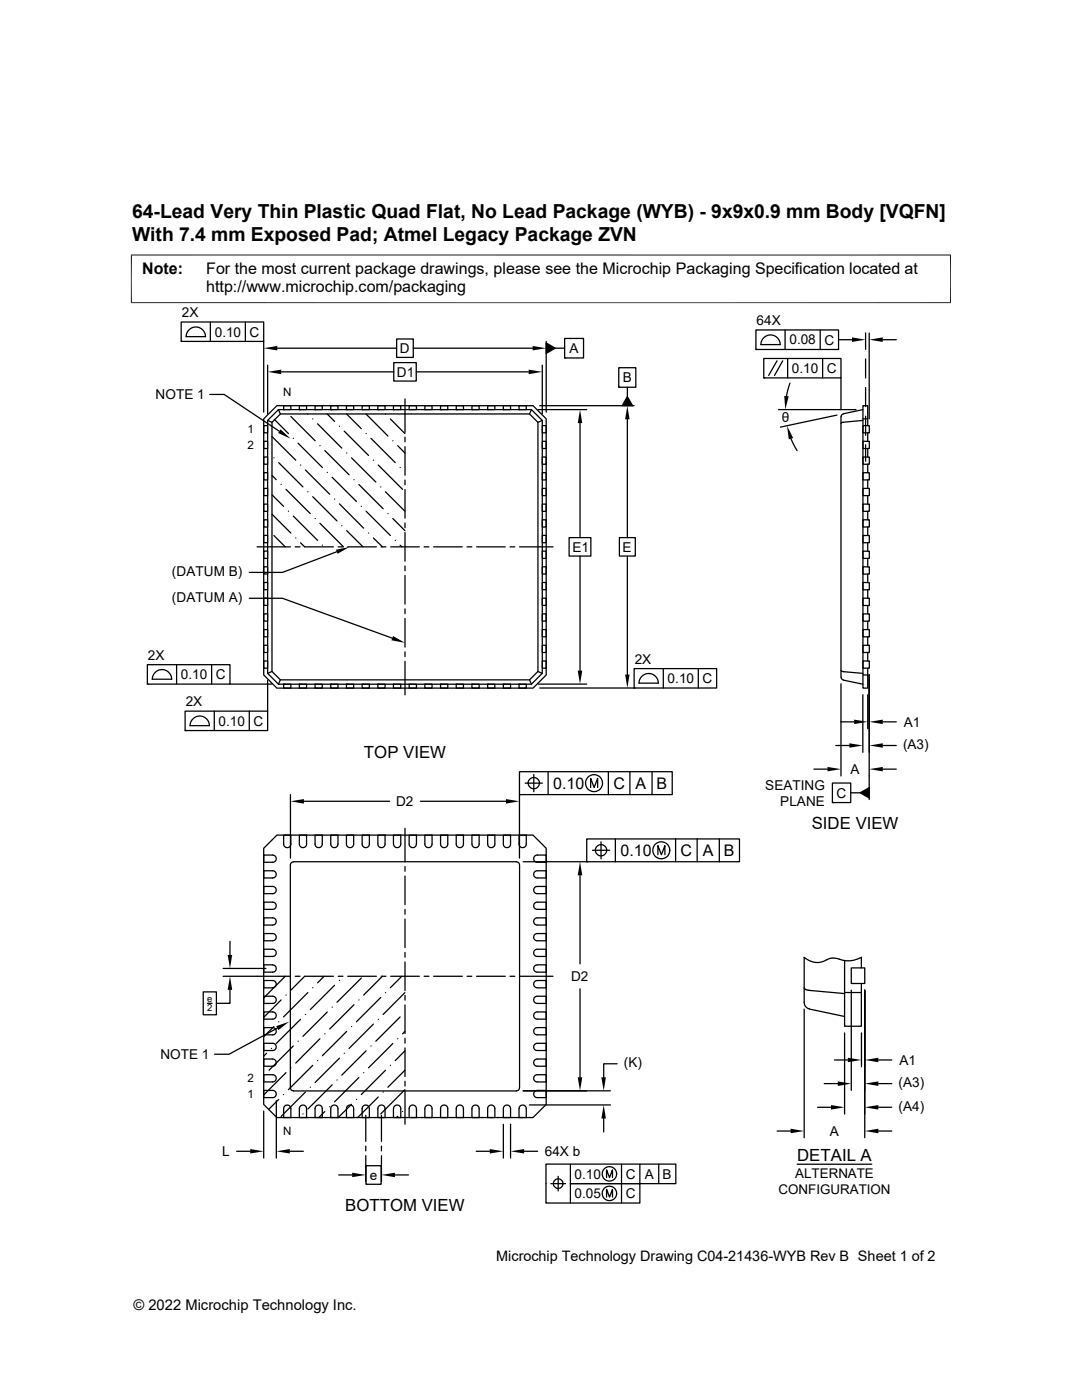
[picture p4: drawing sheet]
<svg xmlns="http://www.w3.org/2000/svg" width="216mm" height="279mm" viewBox="0 0 216 279" stroke-linecap="round" stroke-linejoin="round" font-family="sans-serif">
<g fill="none" stroke="#000" stroke-width=".25">
<path d="M36.2 64.3h16.4v3.8h-16.4zM36.2 68.1h.1M37.1 67.2h3.9a1.93 1.93 0 0 0-1.9-1.9 1.93 1.93 0 0 0-2 1.9M41.8 78.7h2.9l11 7.4M42 64.3v3.8M49 64.3v3.8M52.6 68.1v14.2M53.4 72.9v9.7M55.3 69.5h23.8M56.1 74.2h22.5M78.6 72.4h4.5v3.7h-4.5zM79.1 67.6h3.4v3.7h-3.4z"/>
<path d="M80.8 79.6v6.7M82.5 69.5h23.8M83.1 74.2h22.4M108.2 72.9v9.7M109 68.5l1.8 1-1.8 1zM109 68.1v14.2M110.8 69.5h1.9M112.7 67.5h3.7v3.9h-3.7zM112.7 71.4h.1M123.5 73.4h3.4v3.9h-3.4zM123.5 77.3h.1M125.2 79.2l1 1.8h-2.1z"/>
<path d="M125.2 77.3v1.9M150.8 65.8h16.5v3.9h-16.5zM150.8 69.7h.1M151.8 68.8h3.9a1.93 1.93 0 0 0-1.9-2 1.93 1.93 0 0 0-2 2M152.4 71.5h15.4v3.9h-15.4zM152.4 75.4h.1M155 72l-1.6 2.9M156.2 72l-1.7 2.9M156.7 65.8v3.9M157.2 71.5v3.9M157.6 76.5l-.7 2.6M163.7 65.8v3.9"/>
<path d="M164.1 71.5v3.9M167.3 67.8h2.7M167.8 75.4v6.4M172.7 66.4v3.3M172.7 71.6v3.8M172.7 77.3v3.9M173.4 66.5v17.1M176.1 67.8h2.7M52.6 84.9h.8v1.5h-.8zM52.6 88.1h.8v1.4h-.8zM52.6 91.2h.8v1.4h-.8zM52.6 94.3h.8v1.5h-.8z"/>
<path d="M52.6 97.5h.8v1.4h-.8zM53.4 83.9l2.2-2.2h50.4l2.2 2.2v50.5l-2.2 2.1h-50.4l-2.2-2.1zM53.4 83.9l.9 .4M54.3 98.7l2.3 2.3M54.3 94.9l.8 .8M54.3 87.1l4.7 4.7M54.7 91.4h.1M54.7 83.7l2.9 2.8M55.2 81h51.2l2.6 2.6v51.1l-2.6 2.6h-51.2l-2.6-2.6v-51.1zM55.6 81.7l.3 .9M55.6 92.3l4.9 4.9M55.9 82.6h49.8l1.6 1.7v49.7l-1.6 1.7h-49.8l-1.6-1.7v-49.7z"/>
<path d="M56.1 96.7h.1M56.6 81h1.4v.7h-1.4zM56.6 81.7h.1M57.1 97.7l4.8 4.8M58 83.1l4.9 4.9M58.5 87.5h.1M59.5 88.5l4.8 4.8M59.7 81h1.5v.7h-1.5zM59.7 81.7h.1M60 92.8h.1M60.9 93.8l4.9 4.8M61.4 82.6v.1"/>
<path d="M61.4 98.1h.1M62.4 99.1l4.8 4.9M62.4 83.6h.1M62.9 81h1.4v.7h-1.4zM62.9 81.7h.1M63.4 84.6l4.8 4.8M63.8 88.9h.1M64.8 89.9l4.9 4.9M65.3 82.6l1.5 1.5M65.3 94.3h.1M66 81h1.4v.7h-1.4zM66 81.7h.1"/>
<path d="M66.3 95.2l4.8 4.9M66.8 99.6h.1M67.7 85.1h.1M68.7 86l4.8 4.9M69.1 81h1.5v.7h-1.5zM69.1 81.7h.1M69.2 82.6l2.9 3M69.2 90.4h.1M70.1 91.4l4.9 4.8M70.6 95.7h.1M71.6 96.7l4.9 4.8M72.3 81h1.4v.7h-1.4z"/>
<path d="M72.3 81.7h.1M73 82.6l4.4 4.4M73 86.5h.1M74 87.5l4.9 4.8M74.5 91.8h.1M75.4 81h1.4v.7h-1.4zM75.4 81.7h.1M75.5 92.8l4.8 4.9M76 97.2h.1M76.9 98.1l3.9 3.9M76.9 82.7h.1M77.9 83.6l2.9 2.9"/>
<path d="M78.4 88h.1M78.5 81h1.5v.7h-1.5zM78.5 81.7h.1M79.4 88.9l1.4 1.5M79.8 93.3h.1M80.8 82.6v.1M80.8 87.2v1M80.8 89.1v5.7M80.8 95.8v1M80.8 97.7v5.7M81.6 81h1.5v.7h-1.5zM81.6 81.7h.1"/>
<path d="M84.8 81h1.4v.7h-1.4zM84.8 81.7h.1M87.9 81h1.4v.7h-1.4zM87.9 81.7h.1M91 81h1.5v.7h-1.5zM91 81.7h.1M94.2 81h1.4v.7h-1.4zM94.2 81.7h.1M97.3 81h1.4v.7h-1.4zM97.3 81.7h.1M100.4 81h1.5v.7h-1.5zM100.4 81.7h.1"/>
<path d="M103.6 81h1.4v.7h-1.4zM103.6 81.7h.1M106 81.7l-.3 .9M107.4 81.7h9.7M107.7 81h18.8M108.2 84.9h.8v1.5h-.8zM108.2 88.1h.8v1.4h-.8zM108.2 91.2h.8v1.4h-.8zM108.2 94.3h.8v1.5h-.8zM108.2 97.5h.8v1.4h-.8zM108.2 83.9l-.9 .4M115.7 84.4v22.9"/>
<path d="M125.2 83.7v23.6M155.3 81.7h15.5M157.8 87.5l1.2 2.4M167 82.8l-11.3 2.4M167.9 84.4l-.1 .1M168.3 82.6l-.3 .2-.2 .4v51.9l.2 .4 .3 .2 3.9 .8M172.2 81.7l-3.9 .9M172.2 84.9h1.3v1.5h-1.3zM172.2 88.1h1.3v1.4h-1.3zM172.2 91.2h1.3v1.4h-1.3zM172.2 94.3h1.3v1.5h-1.3zM172.2 97.5h1.3v1.4h-1.3z"/>
<path d="M172.2 83.9l-4.3 .5M172.2 83.6h.9M172.7 83.1v3.8M172.7 88.8v3.3M173.1 84.9v-3.9h-.9v56.3h.9v-4M173.1 86.4v1.7M173.1 89.5v1.7M173.1 92.6v1.7M173.1 95.8v1.7M173.1 98.9v1.7M49.7 119.4h6.7l21.9 8M51.3 109.1h6.7"/>
<path d="M52.6 100.6h.8v1.4h-.8zM52.6 103.7h.8v1.5h-.8zM52.6 106.8h.8v1.5h-.8zM52.6 110h.8v1.4h-.8zM52.6 113.1h.8v1.5h-.8zM52.6 116.2h.8v1.5h-.8zM52.6 119.4h.8v1.4h-.8zM54.3 102.6l3.7 3.8M54.7 106.9l2.2 2.2M57.6 102h.1M58.5 103l4.9 4.8M58.9 109.1h1"/>
<path d="M59 107.4h.1M60 108.3l.8 .8h5.7M62.9 103.5h.1M63.8 104.4l4.7 4.7M64.3 108.8h.1M67.2 110.1l-10.8 4.1h-6.7M67.5 109.1h.9M67.7 100.6l4.9 4.8M68.2 104.9h.1M69.2 105.9l3.2 3.2M69.4 109.1h5.7M72.1 101h.1"/>
<path d="M73 102l4.9 4.9M73.5 106.4h.1M74.5 107.4l1.8 1.7M76.1 109.1h.9M77.4 102.5h.1M78 109.1h5.7M78.4 103.5l2.4 2.4M78.9 107.8h.1M79.8 108.8l.4 .3M80.8 104.4v.9M80.8 106.3v5.7M80.8 112.9v1"/>
<path d="M80.8 114.9v5.7M84.6 109.1h1M86.5 109.1h5.7M93.2 109.1h.9M95.1 109.1h5.7M101.8 109.1h.9M103.7 109.1h6.6M108.2 100.6h.8v1.4h-.8zM108.2 103.7h.8v1.5h-.8zM108.2 106.8h.8v1.5h-.8zM108.2 110h.8v1.4h-.8zM108.2 113.1h.8v1.5h-.8z"/>
<path d="M108.2 116.2h.8v1.5h-.8zM108.2 119.4h.8v1.4h-.8zM113.6 107.3h4.3v3.7h-4.3zM115.7 111v22.8M123.6 107.3h3.2v3.7h-3.2zM125.2 111v23.6M172.2 100.6h1.3v1.4h-1.3zM172.2 103.7h1.3v1.5h-1.3zM172.2 106.9h1.3v1.4h-1.3zM172.2 110h1.3v1.4h-1.3zM172.2 113.1h1.3v1.5h-1.3zM172.2 116.2l1.3 .1v1.4h-1.3z"/>
<path d="M172.2 119.4h1.3v1.4h-1.3zM173.1 102v1.7M173.1 105.2v1.7M173.1 108.3v1.7M173.1 111.4v1.7M173.1 114.6v1.7M173.1 117.7v1.7M29.4 132.7h16.5v3.8h-16.5zM29.4 136.5h.1M31 134.2a1.91 1.91 0 0 1 2.1-.4 1.91 1.91 0 0 1 1.1 1.8h-3.8l.1-.6zM35.2 132.7v3.8M42.2 132.7v3.8"/>
<path d="M45.9 136.5h8.3M52.6 122.5h.8v1.5h-.8zM52.6 125.6h.8v1.5h-.8zM52.6 128.8h.8v1.4h-.8zM52.6 131.9h.8v1.4h-.8zM53.4 135.7v6.2M54.3 134l-.9 .4M55.9 135.7l-.3 .8M56.6 136.5h1.4v.8h-1.4zM56.6 136.5h.1M59.7 136.5h1.5v.8h-1.5zM59.7 136.5h.1"/>
<path d="M62.9 136.5h1.4v.8h-1.4zM62.9 136.5h.1M66 136.5h1.4v.8h-1.4zM66 136.5h.1M69.1 136.5h1.5v.8h-1.5zM69.1 136.5h.1M72.3 136.5h1.4v.8h-1.4zM72.3 136.5h.1M75.4 136.5h1.4v.8h-1.4zM75.4 136.5h.1M78.5 136.5h1.5v.8h-1.5zM78.5 136.5h.1"/>
<path d="M80.8 121.5v1M80.8 123.4v5.7M80.8 130.1v.9M80.8 132v6.7M81.6 136.5h1.5v.8h-1.5zM81.6 136.5h.1M84.8 136.5h1.4v.8h-1.4zM84.8 136.5h.1M87.9 136.5h1.4v.8h-1.4zM87.9 136.5h.1M91 136.5h1.5v.8h-1.5zM91 136.5h.1"/>
<path d="M94.2 136.5h1.4v.8h-1.4zM94.2 136.5h.1M97.3 136.5h1.4v.8h-1.4zM97.3 136.5h.1M100.4 136.5h1.5v.8h-1.5zM100.4 136.5h.1M103.6 136.5h1.4v.8h-1.4zM103.6 136.5h.1M105.7 135.7l.3 .8M107.3 134l.9 .4M107.4 136.5h9.7M107.7 137.3h18.8"/>
<path d="M108.2 122.5h.8v1.5h-.8zM108.2 125.6h.8v1.5h-.8zM108.2 128.8h.8v1.4h-.8zM108.2 131.9h.8v1.4h-.8zM126.5 133.4h16.5v3.9h-16.5zM126.5 137.3h.1M131.4 136.3a1.93 1.93 0 0 0-2-1.9 1.93 1.93 0 0 0-1.9 1.9h3.9M132.4 133.4v3.9M139.3 133.4v3.9M167.8 136.5v18.4M167.8 133.8l.1 .1M167.9 133.9l.1 .1"/>
<path d="M168 134h.2M168.2 134l4 .4M172.2 138.7v11.4M172.2 122.5h1.3v1.5h-1.3zM172.2 125.6h1.3v1.5h-1.3zM172.2 128.8h1.3v1.4h-1.3zM172.2 131.9h1.3v1.5h-1.3zM172.2 134.7h.9M173.1 138.7v6.7M173.1 120.8v1.7M173.1 124v1.6M173.1 127.1v1.7"/>
<path d="M173.1 130.2v1.7M173.4 134.7v24.9M36.9 141.9h16.5v3.9h-16.5zM36.9 145.8h.1M38.5 143.5a1.91 1.91 0 0 1 2.1-.5 1.91 1.91 0 0 1 1.2 1.8h-3.9l.1-.6zM42.8 141.9v3.9M49.7 141.9v3.9M58 158.6v12.7M60.6 159.9h17.1M83.9 159.9h17.1M103.7 154h30.4v4.6h-30.4zM103.7 158.6h.1"/>
<path d="M103.7 158.6v12.7M104.8 156.3h3.4M105.4 156.3a1.14 1.14 0 0 1 1.5-1.1 1.14 1.14 0 0 1 .4 1.8 1.14 1.14 0 0 1-1.8-.3l-.1-.4M106.5 154.6v3.4M109.4 154v4.6M117.9 157.2v-1.9l.7 1.9 .7-1.9v1.9M121.4 154v4.6M125.7 154v4.6M130.1 154v4.6M162.4 153.5h2.7M166.1 156.3h3.7v3.9h-3.7zM166.8 148.8h2.7"/>
<path d="M167.7 144.1h2.7M169.8 158.2h1.8M171.6 158.2l1.8-1v2.1zM176.1 144.1h2.7M176.1 148.8h2.7M176.1 153.5h2.7M52.6 170.6h1.8a.72 .72 0 0 1 .7 .8 .72 .72 0 0 1-.7 .7h-1.8zM52.6 173.8h1.8a.72 .72 0 0 1 .7 .7 .72 .72 0 0 1-.7 .7h-1.8zM52.6 176.9h1.8a.72 .72 0 0 1 .7 .7 .72 .72 0 0 1-.7 .8h-1.8zM55.2 166.7h51.2l2.6 2.6v51.1l-2.6 2.6h-51.2l-2.6-2.6v-51.1zM56.6 166.7h1.4v1.7a.72 .72 0 0 1-.7 .8 .72 .72 0 0 1-.7-.8zM57.9 172.6v44.5"/>
<path d="M58 172.6l.1-.4 .5-.2h44.4l.5 .2 .2 .4v44.5l-.2 .4-.5 .2h-44.4l-.5-.2-.1-.4M59.7 166.7h1.5v1.7a.72 .72 0 0 1-.7 .8 .72 .72 0 0 1-.8-.8zM62.9 166.7h1.4v1.7a.72 .72 0 0 1-.7 .8 .72 .72 0 0 1-.7-.8zM66 166.7h1.4v1.7a.72 .72 0 0 1-.7 .8 .72 .72 0 0 1-.7-.8zM69.1 166.7h1.5v1.7a.72 .72 0 0 1-.7 .8 .72 .72 0 0 1-.8-.8zM72.3 166.7h1.4v1.7a.72 .72 0 0 1-.7 .8 .72 .72 0 0 1-.7-.8zM75.4 166.7h1.4v1.7a.72 .72 0 0 1-.7 .8 .72 .72 0 0 1-.7-.8zM78.5 166.7h1.5v1.7a.73 .73 0 0 1-.8 .8 .73 .73 0 0 1-.7-.8zM80.8 165.3v6.7M80.8 172.9v1M80.8 174.8v5.8M83.1 168.4a.72 .72 0 0 1-.7 .8 .72 .72 0 0 1-.8-.8v-1.7h1.5v1.7"/>
<path d="M84.8 166.7h1.4v1.7a.72 .72 0 0 1-.7 .8 .72 .72 0 0 1-.7-.8zM87.9 166.7h1.4v1.7a.72 .72 0 0 1-.7 .8 .72 .72 0 0 1-.7-.8zM91 166.7h1.5v1.7a.72 .72 0 0 1-.7 .8 .72 .72 0 0 1-.8-.8zM94.2 166.7h1.4v1.7a.72 .72 0 0 1-.7 .8 .72 .72 0 0 1-.7-.8zM97.3 166.7h1.4v1.7a.72 .72 0 0 1-.7 .8 .72 .72 0 0 1-.7-.8zM100.4 166.7h1.5v1.7a.72 .72 0 0 1-.7 .8 .72 .72 0 0 1-.8-.8zM103.6 166.7h1.4v1.7a.72 .72 0 0 1-.7 .8 .72 .72 0 0 1-.7-.8zM104.4 172h12.7M106.6 170.9l.6-.3h1.8v1.5h-1.8a.72 .72 0 0 1-.6-.4 .72 .72 0 0 1 0-.8zM106.6 174.1l.6-.3h1.8v1.4h-1.8a.72 .72 0 0 1-.6-.4 .72 .72 0 0 1 0-.7zM106.6 177.2l.6-.3h1.8v1.5h-1.8a.72 .72 0 0 1-.6-.5 .72 .72 0 0 1 0-.7zM115.7 174.7v17.7"/>
<path d="M117.1 167.4h30.5v4.6h-30.5zM117.1 172h.1M118.2 169.7h3.4M118.8 169.7a1.14 1.14 0 0 1 1.5-1.1 1.14 1.14 0 0 1 .5 1.8 1.14 1.14 0 0 1-1.9-.3l-.1-.4M119.9 168v3.4M122.8 167.4v4.6M131.3 170.6v-1.8l.7 1.8 .7-1.8v1.8M134.8 167.4v4.6M139.1 167.4v4.6M143.5 167.4v4.6M166.1 160.2h.1M40.6 198h2.6v4.5h-2.6z"/>
<path d="M44.5 193.3h8.6M44.5 194.8h13.5M45.9 197.5v2.7h-2.7M45.9 187.9v2.7M52.6 180h1.8a.72 .72 0 0 1 .7 .8 .72 .72 0 0 1-.7 .7h-1.8zM52.6 183.2h1.8a.72 .72 0 0 1 .7 .7 .72 .72 0 0 1-.7 .7h-1.8zM52.6 186.3h1.8a.72 .72 0 0 1 .7 .7 .72 .72 0 0 1-.7 .7h-1.8zM52.6 189.4h1.8a.72 .72 0 0 1 .7 .8 .72 .72 0 0 1-.7 .7h-1.8zM52.6 192.6h1.8a.73 .73 0 0 1 .7 .7 .73 .73 0 0 1-.7 .7h-1.8zM52.6 195.7h1.8a.72 .72 0 0 1 .7 .7 .72 .72 0 0 1-.7 .7h-1.8zM52.6 198.8h1.8a.72 .72 0 0 1 .7 .7 .72 .72 0 0 1-.7 .8h-1.8zM56.1 199.6l-3.5 3.4"/>
<path d="M56.9 194.8l-4.2 4.3M57.1 198.6h.1M58.9 194.8h1M61.4 198.1l-4.8 4.8M62.4 197.1h.1M64.7 194.8l-1.3 1.4M66.5 194.8h-5.7l-2.8 2.8M66.8 196.6l-4.9 4.9M67.5 194.8h.9M67.7 195.7h.1M69.4 194.8h5.7M71.6 199.6h.1"/>
<path d="M72.1 195.2l-4.9 4.8M76 199.1l-4.9 4.8M76.1 194.8h.9M76.3 194.8l-3.7 3.8M76.9 198.1h.1M78 194.8h5.7M80.2 194.8l-2.3 2.3M80.8 198.1l-4.3 4.4M80.8 181.5v1M80.8 183.4v5.7M80.8 190.1v.9M80.8 192v5.7"/>
<path d="M80.8 198.6v1M84.6 194.8h1M86.5 194.8h5.7M93.2 194.8h.9M95.1 194.8h5.7M101.8 194.8h.9M103.7 194.8h6.6M106.6 180.3l.6-.3h1.8v1.5h-1.8a.72 .72 0 0 1-.6-.4 .72 .72 0 0 1 0-.8zM106.6 183.5l.6-.3h1.8v1.4h-1.8a.72 .72 0 0 1-.6-.4 .72 .72 0 0 1 0-.7zM106.6 186.6l.6-.3h1.8v1.4h-1.8a.72 .72 0 0 1-.6-.4 .72 .72 0 0 1 0-.7zM106.6 189.7l.6-.3h1.8v1.5h-1.8a.72 .72 0 0 1-.6-.4 .72 .72 0 0 1 0-.8zM106.6 192.8l.6-.2h1.8v1.4h-1.8a.72 .72 0 0 1-.6-.4 .72 .72 0 0 1 0-.8z"/>
<path d="M106.6 196l.6-.3h1.8v1.4h-1.8a.72 .72 0 0 1-.6-.4 .72 .72 0 0 1 0-.7zM106.6 199.1l.6-.3h1.8v1.5h-1.8a.72 .72 0 0 1-.6-.4 .72 .72 0 0 1 0-.8zM115.7 197.3v17.7M160.5 197.1l.3 .4 .7 .1M161.5 197.7l7 .6M164.9 191.6a3.7 3.7 0 0 1-4.4-.5v8.9a1.33 1.33 0 0 0 1 1.4M165 191.6a3.4 3.4 0 0 1 3.2 0 5.2 5.2 0 0 0 3.7-.5v2.1M168.5 198.1h3.4M168.5 191.7v13.1h3.4v-8.5M169.9 193.2h2.7v3.1h-2.7zM169.9 197.6v20M172.6 197.6v29.5"/>
<path d="M41.4 200.2h.9M52.6 202h1.8a.72 .72 0 0 1 .7 .7 .72 .72 0 0 1-.7 .7h-1.8zM52.6 205.1h1.8a.72 .72 0 0 1 .7 .7 .72 .72 0 0 1-.7 .7h-1.8zM52.6 208.2h1.8a.72 .72 0 0 1 .7 .7 .72 .72 0 0 1-.7 .8h-1.8zM52.6 211.3h1.8a.72 .72 0 0 1 .7 .8 .72 .72 0 0 1-.7 .7h-1.8zM52.6 214.5h1.8a.72 .72 0 0 1 .7 .7 .72 .72 0 0 1-.7 .7h-1.8zM52.6 217.6h1.8a.72 .72 0 0 1 .7 .7 .72 .72 0 0 1-.7 .8h-1.8zM52.7 214.6h.1M53.2 210.2l-.6 .6M54.2 209.2h.1M54.7 204.9l-2.1 2M55.1 219.7v11.4"/>
<path d="M55.3 205.2l-9.6 5.2h-2.9M55.6 219.4l-2 2M55.6 203.9h.1M56.6 218.4h.1M57.1 214.1l-4.5 4.4M58 213.1h.1M58.5 208.7l-4.8 4.9M59.5 207.8h.1M60 203.4l-4.9 4.9M60.9 218l-4.8 4.8M60.9 202.5h.1M61.9 217h.1"/>
<path d="M62.4 212.6l-4.8 4.9M63.4 211.7h.1M63.8 207.3l-4.8 4.9M64.8 206.3h.1M65.3 202l-4.8 4.8M66.3 216.5l-4.9 4.8M66.3 201h.1M67.2 215.5h.1M67.7 211.2l-4.8 4.8M68.7 210.2h.1M69.2 205.8l-4.9 4.9M70.1 204.9h.1"/>
<path d="M70.6 200.5l-4.8 4.9M71.1 219.4h.1M71.6 215.1l-4.8 4.8M72.6 214.1h.1M73 209.7l-4.8 4.9M74 208.7h.1M74.5 204.4l-4.8 4.8M75.5 218.9l-4.1 4.1M75.5 203.4h.1M76.5 218h.1M76.9 213.6l-4.8 4.8M77.9 212.6h.1"/>
<path d="M78.4 208.3l-4.9 4.8M79.4 207.3h.1M79.8 202.9l-4.8 4.9M80.8 217.5l-4.8 4.8M80.8 213.6l-3.4 3.4M80.8 209.7l-1.9 2M80.8 205.8l-.5 .5M80.8 200.6v5.7M80.8 207.2v1M80.8 209.1v5.7M80.8 215.8v.9M80.8 217.7v6.7"/>
<path d="M104.4 217.7h17.4M106.6 202.2l.6-.2h1.8v1.4h-1.8a.72 .72 0 0 1-.6-.4 .72 .72 0 0 1 0-.8zM106.6 205.4l.6-.3h1.8v1.4h-1.8a.72 .72 0 0 1-.6-.4 .72 .72 0 0 1 0-.7zM106.6 208.5l.6-.3h1.8v1.5h-1.8a.72 .72 0 0 1-.6-.4 .72 .72 0 0 1 0-.8zM106.6 211.6l.6-.3h1.8v1.5h-1.8a.72 .72 0 0 1-.6-.4 .72 .72 0 0 1 0-.8zM106.6 214.8l.6-.3h1.8v1.4h-1.8a.72 .72 0 0 1-.6-.4 .72 .72 0 0 1 0-.7zM106.6 217.9l.6-.3h1.8v1.5h-1.8a.72 .72 0 0 1-.6-.4 .72 .72 0 0 1 0-.8zM123.1 212.3h-2.6v2.7M160.5 201.4v25.7M161.5 201.4l7 1.5M164.5 216.3h2.7M166.5 211.5h2.7"/>
<path d="M168.5 206.1v16.2M171.9 206.1v6.8M175.3 211.5h2.6M175.3 216.3h2.6M47.2 229.8h2.7M52.6 221.7v9.4M56.7 220.8a.72 .72 0 0 1 .9-.2 .72 .72 0 0 1 .4 .7v1.7h-1.4v-1.7zM57.8 229.8h2.7M59.9 220.8a.72 .72 0 0 1 .8-.2 .72 .72 0 0 1 .5 .7v1.7h-1.5v-1.7zM60.5 222.3h.1M63 220.8a.72 .72 0 0 1 .8-.2 .72 .72 0 0 1 .5 .7v1.7h-1.4v-1.7zM64.8 221.8l-1.2 1.2"/>
<path d="M65.8 220.9h.1M66.1 220.8a.72 .72 0 0 1 .8-.2 .72 .72 0 0 1 .5 .7v1.7h-1.4v-1.7zM67.6 234.5h2.7M69.3 220.8a.72 .72 0 0 1 .8-.2 .72 .72 0 0 1 .5 .7v1.7h-1.5v-1.7zM70.1 220.4l-2.6 2.6M72.4 220.8a.72 .72 0 0 1 .8-.2 .72 .72 0 0 1 .5 .7v1.7h-1.4v-1.7zM73 222.6v5.2M73 228.7v1M73 230.6v5.2M73 232.6h3.1v3.7h-3.1zM75.5 220.8a.72 .72 0 0 1 .8-.2 .72 .72 0 0 1 .5 .7v1.7h-1.4v-1.7zM76.1 222.6v5.2"/>
<path d="M76.1 228.7v1M76.1 230.6v5.2M78.7 220.8a.72 .72 0 0 1 .8-.2 .72 .72 0 0 1 .5 .7v1.7h-1.5v-1.7zM78.8 234.5h2.7M79.4 222.8l-.3 .2M80.3 221.8h.1M83.1 221.3a.72 .72 0 0 0-.7-.8 .72 .72 0 0 0-.8 .8v1.7h1.5v-1.7M84.9 220.8a.72 .72 0 0 1 .8-.2 .72 .72 0 0 1 .5 .7v1.7h-1.4v-1.7zM88.1 220.8a.72 .72 0 0 1 .8-.2 .72 .72 0 0 1 .4 .7v1.7h-1.4v-1.7zM91.2 220.8a.72 .72 0 0 1 .8-.2 .72 .72 0 0 1 .5 .7v1.7h-1.5v-1.7zM94.3 220.8a.72 .72 0 0 1 .8-.2 .72 .72 0 0 1 .5 .7v1.7h-1.4v-1.7zM95 229.8h2.7"/>
<path d="M97.5 220.8a.72 .72 0 0 1 .8-.2 .72 .72 0 0 1 .4 .7v1.7h-1.4v-1.7zM100.4 224.4v6.7M100.6 220.8a.72 .72 0 0 1 .8-.2 .72 .72 0 0 1 .5 .7v1.7h-1.5v-1.7zM101.9 224.4v6.7M103.7 220.8a.72 .72 0 0 1 .8-.2 .72 .72 0 0 1 .5 .7v1.7h-1.4v-1.7zM104.6 229.8h2.7M105.6 220.5h16.2M109.9 236.2h2.9M111.4 234.8v2.9M113.8 232.3v3.9h13.9v3.9h-18.8v-7.8h26v3.9h-21.1v3.9M120.5 223.2v2.7M121 235v-1.5l.6 1.5 .6-1.5v1.5"/>
<path d="M121 238.9v-1.5l.6 1.5 .6-1.5v1.5M124 232.3v7.8M127.7 232.3v3.9M131.4 232.3v3.9M155.1 225.7h2.7M159.1 232.3h14.8M163.1 221h2.7M175.3 225.7h2.6M175.3 221h2.6"/>
<circle cx="118.5" cy="156.3" r="1.69"/>
<circle cx="132" cy="169.7" r="1.69"/>
<circle cx="111.4" cy="236.2" r=".96"/>
<circle cx="121.6" cy="238.2" r="1.44"/>
<circle cx="121.6" cy="234.3" r="1.44"/>
</g>
<g fill="#000">
<path d="M52.6 69.5l2.7-.5v.9zM53.4 74.2l2.7-.4v.9zM105.5 73.8l2.7 .4-2.7 .5zM106.3 69l2.7 .5-2.7 .4zM109 68.5l1.8 1-1.8 1zM156.5 79l.9 .1-.7 2.6zM170 67.3l2.7 .5-2.7 .4zM173.4 67.8l2.7-.5v.9zM56 85.7l2 1.8-2.5-1.1zM115.7 81.7l.5 2.7h-.9zM125.2 81l.4 2.7h-.9zM125.2 79.2l1 1.8h-2.1z"/>
<path d="M157 85l1.3 2.4-.9 .3zM67 109.7l2.7-.5-2.3 1.3zM78.4 126.9l2.4 1.4-2.7-.5zM115.3 133.8h.9l-.5 2.7zM124.7 134.6h.9l-.4 2.7zM58 159.9l2.6-.4v.9zM101 159.5l2.7 .4-2.7 .5zM165.1 153.1l2.7 .4-2.7 .4zM169.5 148.3l2.7 .5-2.7 .4zM170.4 143.6l2.7 .5-2.7 .4zM171.6 158.2l1.8-1v2.1zM173.4 144.1l2.7-.5v.9z"/>
<path d="M173.4 148.8l2.7-.5v.9zM173.4 153.5l2.7-.4v.8zM115.7 172l.5 2.7h-.9zM45.4 190.6h.9l-.4 2.7zM45.9 194.8l.4 2.7h-.9zM55.1 204.8l2.6-.9-2.2 1.7zM115.3 215h.9l-.5 2.7zM120 215h.9l-.4 2.7zM167.2 215.8l2.7 .5-2.7 .4zM169.2 211.1l2.7 .4-2.7 .5zM172.6 211.5l2.7-.4v.9zM172.6 216.3l2.7-.5v.9z"/>
<path d="M49.9 229.3l2.7 .5-2.7 .4zM55.1 229.8l2.7-.5v.9zM70.3 234l2.7 .5-2.7 .4zM76.1 234.5l2.7-.5v.9zM97.7 229.3l2.7 .5-2.7 .4zM101.9 229.8l2.7-.5v.9zM120.5 220.5l.4 2.7h-.9zM157.8 225.3l2.7 .4-2.7 .5zM165.8 220.5l2.7 .5-2.7 .4zM172.6 221l2.7-.5v.9zM172.6 225.7l2.7-.4v.9z"/>
</g>
<path d="M26.1 50.9h163.7M26.2 50.8v9.7M189.7 50.8v9.7M26.1 60.4h163.7" fill="none" stroke="#000" stroke-width=".2"/>
<g font-size="3.9">
<text x="26.4" y="43.5">64-Lead Very Thin Plastic Quad Flat, No Lead Package (WYB) - 9x9x0.9 mm Body [VQFN]</text>
<text x="26.4" y="48.1">With 7.4 mm Exposed Pad; Atmel Legacy Package ZVN</text>
</g>
<g font-size="3.3">
<text x="72.6" y="151.4">TOP VIEW</text>
<text x="162" y="165.5">SIDE VIEW</text>
<text x="159.1" y="231.6">DETAIL A</text>
<text x="68.9" y="241.8">BOTTOM VIEW</text>
</g>
<g font-size="3.2">
<text x="28.4" y="54.7">Note:</text>
<text x="41.1" y="58.3">http://www.microchip.com/packaging</text>
<text x="41.1" y="54.7">For the most current package drawings, please see the Microchip Packaging Specification located at</text>
<text x="110.4" y="157.4">0.10</text>
<text x="122.4" y="157.4">C</text>
<text x="126.8" y="157.4">A</text>
<text x="131" y="157.4">B</text>
<text x="123.8" y="170.8">0.10</text>
<text x="135.8" y="170.8">C</text>
<text x="140.3" y="170.8">A</text>
<text x="144.4" y="170.8">B</text>
</g>
<g font-size="2.9">
<text x="99" y="251.7">Microchip Technology Drawing C04-21436-WYB Rev B Sheet 1 of 2</text>
<text x="26.6" y="261.3">© 2022 Microchip Technology Inc.</text>
</g>
<g font-size="2.7">
<text x="36.3" y="63.3">2X</text>
<text x="151" y="64.9">64X</text>
<text x="42.8" y="67.2">0.10</text>
<text x="49.8" y="67.2">C</text>
<text x="79.8" y="70.5">D</text>
<text x="113.6" y="70.5">A</text>
<text x="157.5" y="68.7">0.08</text>
<text x="164.5" y="68.8">C</text>
<text x="79.2" y="75.2">D1</text>
<text x="124.2" y="76.3">B</text>
<text x="158" y="74.4">0.10</text>
<text x="165" y="74.4">C</text>
<text x="31" y="79.7">NOTE 1</text>
<text x="156" y="84.2">θ</text>
<text x="114.2" y="110.1">E1</text>
<text x="124.2" y="110.1">E</text>
<text x="34.3" y="114.9">(DATUM B)</text>
<text x="34.3" y="120.1">(DATUM A)</text>
<text x="29.5" y="131.7">2X</text>
<text x="36.1" y="135.6">0.10</text>
<text x="43.1" y="135.6">C</text>
<text x="126.6" y="132.5">2X</text>
<text x="133.2" y="136.3">0.10</text>
<text x="140.2" y="136.3">C</text>
<text x="37.1" y="140.9">2X</text>
<text x="43.6" y="144.8">0.10</text>
<text x="50.6" y="144.8">C</text>
<text x="180.2" y="149.5">(A3)</text>
<text x="180.4" y="145">A1</text>
<text x="169.7" y="154.5">A</text>
<text x="79" y="160.9">D2</text>
<text x="152.7" y="157.6">SEATING</text>
<text x="155.7" y="160.8">PLANE</text>
<text x="166.9" y="159.2">C</text>
<text x="114" y="195.8">D2</text>
<text x="32" y="211.3">NOTE 1</text>
<text x="124.5" y="213">(K)</text>
<text x="179.5" y="212.5">A1</text>
<text x="179.3" y="217">(A3)</text>
<text x="179.3" y="221.7">(A4)</text>
<text x="165.6" y="226.7">A</text>
<text x="44.3" y="230.7">L</text>
<text x="108.7" y="230.7">64X b</text>
<text x="73.8" y="235.4">e</text>
<text x="114.7" y="235.2">0.10</text>
<text x="114.7" y="239.1">0.05</text>
<text x="124.9" y="235.2">C</text>
<text x="124.9" y="239.1">C</text>
<text x="128.7" y="235.2">A</text>
<text x="132.2" y="235.2">B</text>
<text x="155.3" y="238.2">CONFIGURATION</text>
<text x="158.7" y="235.2">ALTERNATE</text>
</g>
<g font-size="2.3">
<text x="56.5" y="79.1">N</text>
<text x="49.4" y="86.5">1</text>
<text x="49.4" y="89.6">2</text>
<text x="49.4" y="219.2">1</text>
<text x="49.4" y="216">2</text>
<text x="56.5" y="226.6">N</text>
</g>
<g font-size="1.9">
<text x="41.3" y="200">e</text>
<text x="41.4" y="201.8">2</text>
</g>
</svg>
